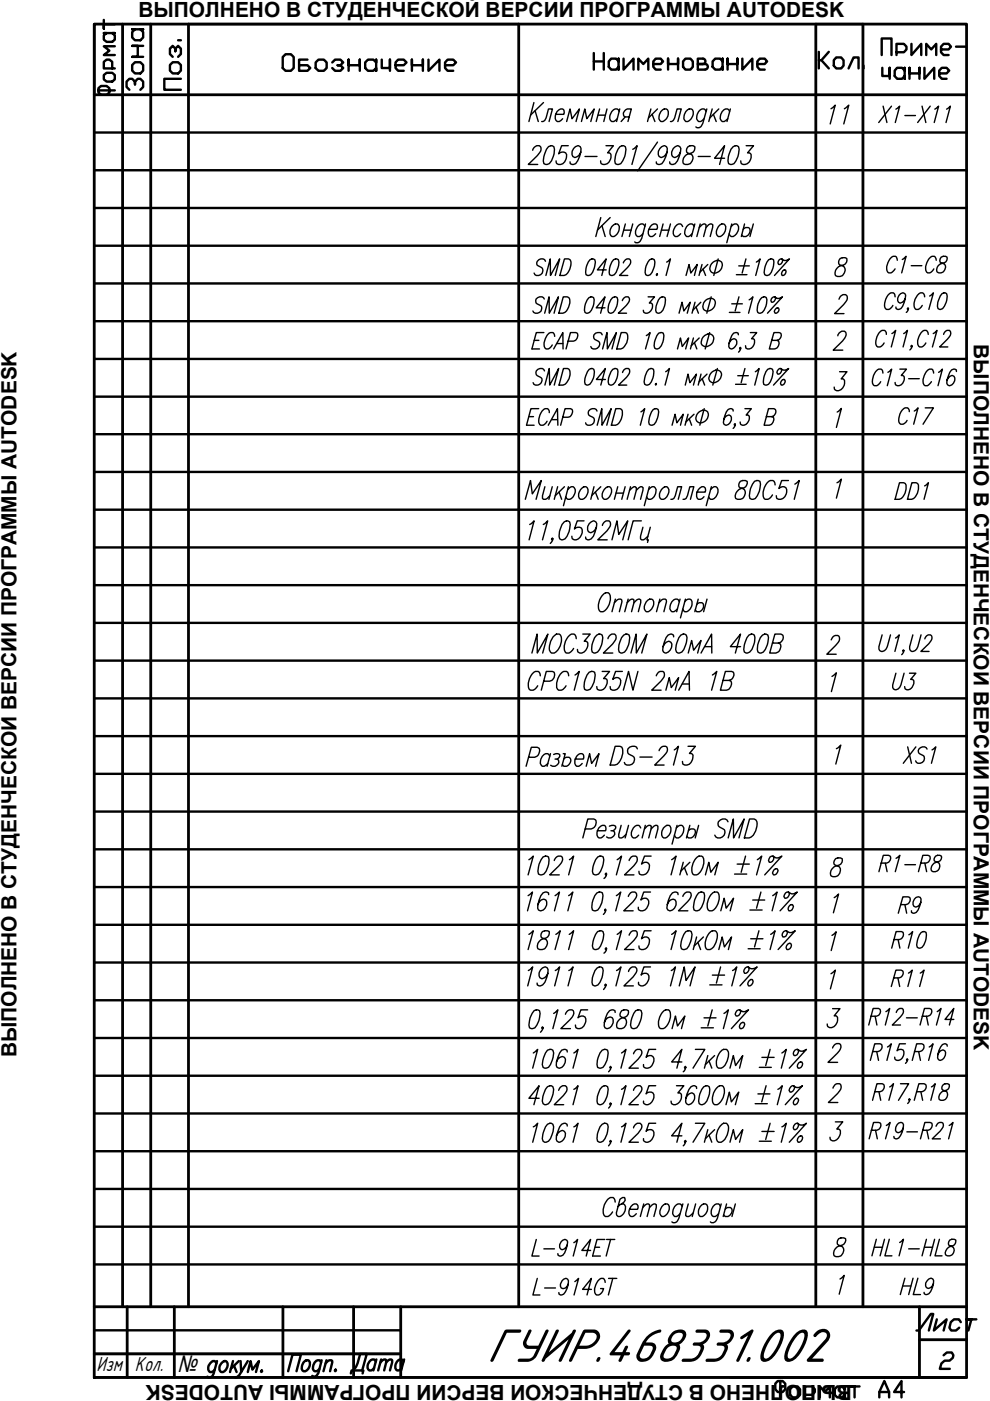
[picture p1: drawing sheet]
<svg xmlns="http://www.w3.org/2000/svg" width="210mm" height="297mm" viewBox="0 0 210 297" stroke-linecap="round" stroke-linejoin="round" font-family="sans-serif">
<!-- layer: 0 -->
<g fill="none" stroke="#000" stroke-width=".59">
<path d="M20 5.1h184.9v286.9h-184.9zM26 5.1v272M32 5.1v272M40 5.1v272M110 5.1v272M173 5.1v272M183 5.1v272M20 20.1h184.9M20 277.1h184.9M27 277.1v14.9M37 277.1v14.9M60 277.1v14.9"/>
<path d="M75 277.1v14.9M85 277.1v14.9M194.9 277.1v14.9M20 287h65M154.9 292h50"/>
</g>
<g fill="none" stroke="#000" stroke-width=".51">
<path d="M20 5.1v15M40 5.1h70M173 5.1h10M20 28.1h184.9M20 36.1h184.9M20 44.1h184.9M20 52.1h184.9M20 60.1h184.9M20 68.1h184.9M20 76.1h184.9M20 84.1h184.9M20 92.1h184.9"/>
<path d="M20 100.1h184.9M20 108.1h184.9M20 116.1h184.9M20 124.1h184.9M20 132.1h184.9M20 140.1h184.9M20 148.1h184.9M20 156.1h184.9M20 164.1h184.9M20 172.1h184.9M20 180.1h184.9M20 188.1h184.9"/>
<path d="M20 196.1h184.9M20 204.1h184.9M20 212.1h184.9M20 220.1h184.9M20 228.1h184.9M20 236.1h184.9M20 244.1h184.9M20 252.1h184.9M20 260.1h184.9M20 268.1h184.9M20 282.1h65M20 287h65"/>
<path d="M20 292h184.9M200.1 287.3l.6-.5h1.1l.3 .5-.1 .6-.7 .6h-1l-.7 .6-.3 1.1h2.1"/>
</g>
<!-- layer: Title -->
<g fill="none" stroke="#000" stroke-width=".51">
<path d="M45.9 289.1l-.4-.5a1.39 1.39 0 0 0-1.2 .8 1.39 1.39 0 0 0 .2 1.5h.4l.7-.5M46 288.6l-.7 2.6a1.01 1.01 0 0 1-1.1 .8l-.2-.1M46.9 289.1l.6-.5h.4a1.4 1.4 0 0 1 .2 1.4 1.4 1.4 0 0 1-1.2 .9 1.14 1.14 0 0 1 0-1.8zM49.4 288.6l-.6 2.3M49.6 289.5l.6 1.4M50.6 288.6l-1.7 1.6M51 288.6l.1 2.3 1.4-2.3M52.5 290.9l.6-2.3 .4 1.8 1.4-1.8-.6 2.3M55.3 290.7l.2-.1 .1 .1-.2 .2zM61.1 290.7l.9-3.5h1.8l-.9 3.5M64.3 288.9l.4-.4 .7-.1a1.43 1.43 0 0 1-1.1 2.3 .97 .97 0 0 1-.2-1.3zM68.1 288.9l-.2-.4a1.13 1.13 0 0 0-1.5 1.2l-.1 .5 .4 .5h.4l.6-.5"/>
<path d="M68.2 288.4l-.7 2.7a1.09 1.09 0 0 1-1.1 .8l-.2-.2M69 289l.8-.6 .6 .1-.4 2.2M69.2 288.4l-.6 2.3"/>
</g>
<g fill="none" stroke="#000" stroke-width=".3">
<path d="M112.9 31.9a1.09 1.09 0 0 1 1.7-.8 1.11 1.11 0 0 1-.2 1.3l-2.4 2.5h2M113.2 21.7l-1.1 4.1M113.5 23.5l.6 2.3M114.9 25.8l.6-.2 .3-.6 .5-1.9h.8l-.7 2.7M115.2 21.7l-2.7 2.7M116.3 31.1l.5-.2 .6 .2a4 4 0 0 1-.9 3.6l-.5 .2-.7-.2a4.4 4.4 0 0 1 1-3.6zM117.8 24.2h1.7a.73 .73 0 0 0 .1-.7 .73 .73 0 0 0-.7-.4 1.68 1.68 0 0 0-.7 2.7h.4l.7-.6M120.1 25.8l.8-2.7 .4 2.1 1.6-2.1-.8 2.7M120.5 30.9h-1.4l-.7 1.7a1.01 1.01 0 0 1 1.7 .2 1.72 1.72 0 0 1-1.7 2.1l-.3-.2-.2-.6M123.1 32.2a1.19 1.19 0 0 1-1.6 1 1.57 1.57 0 0 1 1.1-2.3l.4 .2a3.7 3.7 0 0 1-1 3.6l-.7 .2-.4-.2v-.4M123.3 25.8l.7-2.7 .4 2.1 1.6-2.1-.7 2.7M124 33.2h2.6"/>
<path d="M126.8 24.4h1.6M127.1 23.1l-.7 2.7M128.5 30.9h1.5l-1.2 1.5h.4a1.51 1.51 0 0 1 0 1.8 1.51 1.51 0 0 1-1.7 .5l-.2-.6M128.7 23.1l-.7 2.7M131.3 23.7l-.4-.6a1.76 1.76 0 0 0-1.4 2.5l.2 .2h.4l.8-.6M131.4 23.1l-.7 2.7M131.4 31.1l.5-.2 .7 .2a4.4 4.4 0 0 1-1 3.6l-.5 .2-.6-.2a4.4 4.4 0 0 1 .9-3.6zM132.5 24.8l-.8 1M133.4 24.8h-.9a.94 .94 0 0 1-.3-1 .94 .94 0 0 1 .8-.7h.9l-.8 2.7M134.2 31.7l.9-.8-1.1 4M138 23.1l-.7 2.7M138.3 24.2l.6 1.6"/>
<path d="M139.4 23.1l-1.9 1.9M139.4 30.1l-4.2 6.1M140.1 23.7l.7-.6h.5a1.6 1.6 0 0 1 .2 1.7 1.6 1.6 0 0 1-1.4 1 1.13 1.13 0 0 1-.3-1.6zM141.4 32.2a1.19 1.19 0 0 1-1.7 1 1.57 1.57 0 0 1 1.2-2.3l.4 .2a3.7 3.7 0 0 1-1 3.6l-.7 .2-.4-.2-.1-.4M142.2 25.8l.5-.2 .3-.6 .6-1.9h.8l-.7 2.7M144.3 32.2a1.19 1.19 0 0 1-1.7 1 1.63 1.63 0 0 1 1.2-2.3l.3 .2 .3 .4a5.6 5.6 0 0 1-1.2 3.2l-.8 .2-.4-.2v-.4M145.4 23.7l.7-.6h.5a1.64 1.64 0 0 1-.8 2.7h-.4a1.13 1.13 0 0 1-.3-1.6zM145.9 31.1a.87 .87 0 0 0-.1 1.3 1.26 1.26 0 0 1 1.1 1.5 1.26 1.26 0 0 1-1.6 1l-.4-.2a1.53 1.53 0 0 1 1.1-2.1 1.27 1.27 0 0 0 1.3-1.5l-.4-.2h-.6zM148 33.2h2.6M149.7 23.7l-.4-.6a1.65 1.65 0 0 0-1.4 2.5l.2 .2h.4l.8-.6M149.9 23.1l-.9 3-.3 .6a.78 .78 0 0 1-1.2 .2M151 23.1l-.7 2.7"/>
<path d="M151.3 24.2l.5 1.6M152.4 23.1l-1.9 1.9M153.6 33.6h-2.1l2.1-2.7-1 4M154.7 23.7l-.4-.6a1.71 1.71 0 0 0-1.4 2.5l.2 .2h.4l.8-.6M154.9 23.1l-.8 2.7M155.4 31.1l.5-.2 .7 .2a4.4 4.4 0 0 1-1 3.6l-.4 .2-.7-.2a4 4 0 0 1 .9-3.6zM158.2 30.9h1.6l-1.3 1.5h.4l.3 .2a1.56 1.56 0 0 1-.3 1.7 1.56 1.56 0 0 1-1.7 .4l-.1-.6M115.7 55.4a.97 .97 0 0 0-1.3-.4 .97 .97 0 0 0-.5 1.2l.9 .5a.99 .99 0 0 1-.1 1.5 .99 .99 0 0 1-1.5-.3M115.7 58.4l1-3.5v3.5l2-3.5-1 3.5M119.7 54.9h.8a1.02 1.02 0 0 1 .5 1.3 2.05 2.05 0 0 1-2.3 2.2zM125.1 55.1l.4-.2 .6 .2a4 4 0 0 1-.8 3.1l-.5 .2-.6-.2a3.9 3.9 0 0 1 .9-3.1zM127.4 46.1l-1.1 4.1"/>
<path d="M127.6 47.9l.7 2.3M128.5 57.2h-1.8l1.8-2.3-.9 3.5M129.4 46.1l-2.7 2.7M129.7 48l.8-.5h.4a1.1 1.1 0 0 1 .3 1.5 1.48 1.48 0 0 1-1.4 1.2 1.39 1.39 0 0 1-.1-2.2zM130.1 55.1l.4-.2 .6 .2a3.6 3.6 0 0 1-.8 3.1l-.5 .2-.6-.2a3.9 3.9 0 0 1 .9-3.1zM132.2 55.7v-.1a.82 .82 0 0 1 .6-.7 .82 .82 0 0 1 .9 .3 1.49 1.49 0 0 1-.6 1.5l-1.7 1.7h1.7M132.2 48.8h1.6M132.6 47.5l-.7 2.7M134.2 47.5l-.8 2.7M136.7 48a.71 .71 0 0 0-1.1-.3 1.63 1.63 0 0 0-.4 2.5h.4l.7-.6M136.9 47.5l-.8 3a1.08 1.08 0 0 1-1.3 1l-.2-.2M137.6 48.6h1.7a.71 .71 0 0 0 0-.8 .71 .71 0 0 0-.7-.3 1.92 1.92 0 0 0-1 2.4l.3 .3h.4l.7-.6"/>
<path d="M137.8 55.1l.4-.2 .5 .2a3.6 3.6 0 0 1-.8 3.1l-.4 .2-.6-.2a3.5 3.5 0 0 1 .9-3.1zM139.1 58.2l.2-.1 .1 .1-.2 .2zM140.3 48.8h1.5M140.6 47.5l-.7 2.7M141.4 55.6l.8-.7-1 3.5M142.2 47.5l-.8 2.7M144.7 48l-.4-.5a1.69 1.69 0 0 0-1.4 2.4l.3 .3h.4l.7-.6M145.5 58.4l.6-2.3 .4 1.8 1.3-1.8-.6 2.3M147.2 48l-.5-.5a1.71 1.71 0 0 0-1.3 2.4l.2 .3h.4l.7-.6M147.3 47.5l-.7 2.7M148.3 48.2l.9-.7 .5 .2v.5l-.5 2M148.5 47.5l-.8 2.7"/>
<path d="M148.8 56.1l-.6 2.3M149.1 57.1l.5 1.3M149.7 48.2l.9-.7 .5 .2-.5 2.5M150.1 56.1l-1.7 1.6M150.9 55.9a1.27 1.27 0 0 1 2.2 0 1.64 1.64 0 0 1-2.2 1.8 1.22 1.22 0 0 1 0-1.8zM152.3 54.9l-1 3.5M152.3 48l.7-.5h.5a1.1 1.1 0 0 1 .3 1.5 1.48 1.48 0 0 1-1.5 1.2 1.13 1.13 0 0 1-.3-1.6zM155 48l.7-.5h.5a1.64 1.64 0 0 1-.8 2.7h-.4l-.4-.6M155.2 47.5l-1.1 4M156.1 58.2h2.3M156.6 56.4h2.3M157.6 48.6a.78 .78 0 0 1 1.1-.4 .78 .78 0 0 1 .2 1.2 .91 .91 0 0 1-.7 .7 .91 .91 0 0 1-.9-.3"/>
<path d="M157.9 47.5l-.7 2.7M158.2 54.9l-.8 3M159.7 47.5l-.7 2.7M160.4 55.6l.8-.7-1 3.5M163 55.1l.4-.2 .6 .2a4 4 0 0 1-.8 3.1l-.5 .2-.6-.2a3.9 3.9 0 0 1 .9-3.1zM165.8 54.9a.76 .76 0 0 1 0 .8 .76 .76 0 0 1-.7 .4 .76 .76 0 0 1 0-.8 .76 .76 0 0 1 .7-.4 1.06 1.06 0 0 0 1.6 0l-3.2 3.5M166 57.4l.5-.2a.8 .8 0 0 1-.7 1.2l-.1-.3zM178.1 54.8a.93 .93 0 0 0 0 1.4 1.26 1.26 0 0 1 1.1 1.5 1.26 1.26 0 0 1-1.7 .9l-.3-.2a1.72 1.72 0 0 1 1.7-2.2 1.12 1.12 0 0 0 .6-1.4l-.3-.2zM113.2 72.2h1.1M115.3 70.5h-1.6l-.9 3.5h1.6M115.4 63.4a.92 .92 0 0 0-1.3-.3 .92 .92 0 0 0-.2 1.3l.7 .4a.99 .99 0 0 1-.1 1.5 .99 .99 0 0 1-1.5-.4M115.4 78.6a.93 .93 0 0 0-1.3-.3 .93 .93 0 0 0-.2 1.4l.7 .3a.98 .98 0 0 1-.1 1.5 .98 .98 0 0 1-1.5-.4"/>
<path d="M115.5 66.4l.9-3.5 .1 3.5 1.9-3.5-.9 3.5M117.4 74l1.9-3.5 .1 3.5M117.6 71.3l-.2-.7a1.03 1.03 0 0 0-1.5 .7 1.99 1.99 0 0 0-.1 2.7 1.26 1.26 0 0 0 1.3-.9M118.1 72.8h1.2M119.4 62.9h.9a1.01 1.01 0 0 1 .5 1.3 2.63 2.63 0 0 1-1.5 2.2h-.8zM119.5 78.1h.9a1.13 1.13 0 0 1 .5 1.4 2.11 2.11 0 0 1-2.4 2.1zM120.4 72.3h1.2a1.23 1.23 0 0 0 .8-1.7l-1.5-.1-.9 3.5M124.9 63.1l.4-.2 .6 .2a3.5 3.5 0 0 1-.9 3.1l-.4 .2-.6-.2a3.5 3.5 0 0 1 .9-3.1zM124.9 78.3l.4-.2 .6 .2a3.5 3.5 0 0 1-.8 3.2l-.5 .1-.5-.1a3.6 3.6 0 0 1 .8-3.2zM127.7 71a.93 .93 0 0 0-1.4-.4 .93 .93 0 0 0-.1 1.4l.6 .3a.98 .98 0 0 1-.1 1.5 .98 .98 0 0 1-1.4-.3M127.8 74l.9-3.5 .1 3.5 1.9-3.5-.9 3.5M128.3 65.3h-1.9l1.9-2.4-1 3.5"/>
<path d="M129.9 63.1l.4-.2 .6 .2a3.5 3.5 0 0 1-.9 3.1l-.4 .2-.6-.2a3.5 3.5 0 0 1 .9-3.1zM129.9 78.3l.4-.2 .6 .2a3.8 3.8 0 0 1-.9 3.2l-.3 .1-.6-.1a3.6 3.6 0 0 1 .8-3.2zM131.7 70.5h.9a1.05 1.05 0 0 1 .5 1.3 2.11 2.11 0 0 1-2.3 2.2zM132 63.7v-.1a.93 .93 0 0 1 1.3-.5 .92 .92 0 0 1-.1 1.1l-2.1 2.2h1.7M132 79v-.2a.93 .93 0 0 1 1.4-.5 1.42 1.42 0 0 1-.6 1.7l-1.7 1.6h1.8M137 71.1l.8-.6-.9 3.5M137.4 62.9h1.4l-1.1 1.3 .6 .2a1.36 1.36 0 0 1-.3 1.5 1.36 1.36 0 0 1-1.5 .3l-.1-.4M137.5 78.3l.5-.2 .6 .2a3.9 3.9 0 0 1-.9 3.2l-.4 .1-.6-.1a4 4 0 0 1 .8-3.2zM139.7 70.6l.4-.1 .5 .1a3.1 3.1 0 0 1-1.2 3.4l-.6-.2a3.6 3.6 0 0 1 .9-3.2zM140 63.1l.4-.2 .6 .2a3.7 3.7 0 0 1-.9 3.1l-.4 .2-.6-.2a3.5 3.5 0 0 1 .9-3.1zM141.1 78.8l.8-.7-.9 3.5M143.6 74l.7-2.3 .4 1.8 1.3-1.8-.6 2.3"/>
<path d="M144 66.4l.6-2.3 .4 1.8 1.3-1.8-.6 2.3M147 71.7l-.6 2.3M147.2 72.7l.5 1.3M147.4 64.1l-.7 2.3M147.6 65.1l.5 1.3M148.3 71.7l-1.7 1.6M148.6 64.1l-1.7 1.7M148.6 79.3l-.6 2.3M149.4 63.9a1.31 1.31 0 0 1 2.2 0 1.61 1.61 0 0 1-.6 1.7 1.61 1.61 0 0 1-1.8 0 1.5 1.5 0 0 1 .2-1.7zM149.4 71.1a1.1 1.1 0 0 1 1.2-.3 1.1 1.1 0 0 1 .7 1 1.6 1.6 0 0 1-2.5 1.3 1.52 1.52 0 0 1 .6-2zM149.9 79.3l-1.7 1.7M150.5 70.5l-1 3.5"/>
<path d="M150.7 79.1a1.27 1.27 0 0 1 2.3 0 1.67 1.67 0 0 1-2.3 1.9l-.2-.2a1.27 1.27 0 0 1 .2-1.7zM150.8 62.9l-.9 3.5M152.1 78.1l-1 3.5M154.6 66.2h2.3M155.2 64.4h2.2M156.4 79.7h2.3M156.5 71v-.4l-.3-.1-.7 .1a5.3 5.3 0 0 0-1 2.9l.2 .3 .3 .2a1.41 1.41 0 0 0 1-2l-.3-.2a1.24 1.24 0 0 0-1.1 1M156.7 62.9l-.8 3M157.1 73.8l-.2 .2-.1-.2 .2-.2a.9 .9 0 0 1-.4 1.1M157.9 78.1l-.8 3M158.8 63.6l.8-.7-.9 3.5M159.1 70.5h1.3l-1.1 1.3h.4a1.32 1.32 0 0 1 0 1.6 1.32 1.32 0 0 1-1.5 .4l-.1-.5"/>
<path d="M160.1 78.8l.9-.7-1 3.5M161.5 63.1l.4-.2 .6 .2a3.5 3.5 0 0 1-.9 3.1l-.4 .2-.5-.2a3.5 3.5 0 0 1 .8-3.1zM162.8 78.3l.4-.2 .6 .2a3.9 3.9 0 0 1-.9 3.2l-.4 .1-.6-.1a4 4 0 0 1 .9-3.2zM163.6 72.2h1.2l.3 .1a1.2 1.2 0 0 1-.8 1.7h-1.2l1-3.5h1.1a.82 .82 0 0 1 .5 .8 .82 .82 0 0 1-.5 .7l-.4 .2M164.3 62.9a.78 .78 0 0 1-.7 1.2 .73 .73 0 0 1 .2-1 .73 .73 0 0 1 1 .2h.4l.7-.4-3.2 3.5M164.5 65.4l.5-.1a.73 .73 0 0 1 0 .8 .73 .73 0 0 1-.7 .3l-.1-.3zM165.6 78.1a.76 .76 0 0 1 0 .8 .76 .76 0 0 1-.7 .4 .76 .76 0 0 1 0-.8 .76 .76 0 0 1 .7-.4 1.1 1.1 0 0 0 1.6 0l-3.2 3.5M177.6 71.2a1.09 1.09 0 0 1 1.7-.8 1.11 1.11 0 0 1-.2 1.3l-2.4 2.5h2M177.9 63.4a1.09 1.09 0 0 1 1.6-.7 1.11 1.11 0 0 1-.2 1.3l-2.3 2.5h1.9M178 78.8h1.6l-1.2 1.5h.4a1.6 1.6 0 0 1 0 1.7 1.6 1.6 0 0 1-1.4 .8l-.4-.2-.1-.5M187.9 70.9l-.2-.7a1 1 0 0 0-1.5 .7 1.99 1.99 0 0 0-.1 2.7 1.27 1.27 0 0 0 1.4-.9M189.1 70.7l.8-.7-.9 3.6"/>
<path d="M189.8 62.9l-.1-.5-.3-.3a1.68 1.68 0 0 0-1.6 1.3 1.78 1.78 0 0 0 .2 2.2 1.27 1.27 0 0 0 1.3-.8M191.6 70.7l.8-.7-.9 3.6M191.9 63.3a1.02 1.02 0 0 1-1.4 .8 1.35 1.35 0 0 1 1-2l.4 .2 .1 .3a5.3 5.3 0 0 1-1 2.8l-.7 .2-.3-.2-.1-.3M192.6 65.4l-.2 .2v-.2l.1-.1a.83 .83 0 0 1-.3 .9M193.4 73.4l-.2 .2-.1-.2 .2-.2a.83 .83 0 0 1-.4 1M196 62.9l-.1-.5-.3-.3a1.78 1.78 0 0 0-1.6 1.3 1.97 1.97 0 0 0 .2 2.2 1.27 1.27 0 0 0 1.3-.8M196.8 70.9l-.1-.5-.3-.4a1.68 1.68 0 0 0-1.6 1.4 1.78 1.78 0 0 0 .2 2.2 1.26 1.26 0 0 0 1.3-.9M197.1 62.8l.8-.7-1 3.5M197.9 70.7l.8-.7-1 3.6M199.7 62.3l.5-.2 .5 .2a3.5 3.5 0 0 1-.8 3.1l-.5 .2-.5-.2a3.5 3.5 0 0 1 .8-3.1zM200.1 70.9v-.2a.9 .9 0 0 1 1.4-.5 1.24 1.24 0 0 1-.6 1.7l-1.7 1.7h1.8M112.1 88.3h1"/>
<path d="M114.2 86.6h-1.6l-1 3.6h1.6M115.5 81.6l1-3.5v3.5l1.9-3.5-.9 3.5M116.2 90.2l2-3.6 .1 3.6M116.5 87.5l-.2-.7a1 1 0 0 0-1.6 .7 1.99 1.99 0 0 0-.1 2.7 1.27 1.27 0 0 0 1.4-.9M117 89h1.2M119.3 88.5h1.1a1.22 1.22 0 0 0 .9-1.7l-.4-.2h-1.1l-.9 3.6M126.6 87.2a.93 .93 0 0 0-1.4-.4 .93 .93 0 0 0-.1 1.4l.6 .3a1.03 1.03 0 0 1 0 1.4 1.03 1.03 0 0 1-1.4 .1l-.1-.4M126.6 90.2l1-3.6v3.6l2-3.6-.9 3.6M128.4 80.5h-2l2-2.4-1 3.5M130.6 86.6h.8a1.02 1.02 0 0 1 .6 1.4 2.05 2.05 0 0 1-2.4 2.2zM135.9 87.3l.8-.7-.9 3.6M138.5 86.8l.4-.2 .6 .2a3.9 3.9 0 0 1-.8 3.2l-.4 .2-.6-.2a3.9 3.9 0 0 1 .8-3.2z"/>
<path d="M138.9 81.5l.2-.2 .1 .2-.2 .1zM142.5 90.2l.6-2.4 .4 1.8 1.4-1.8-.6 2.4M145.3 81.6l.6-2.3 .4 1.8 1.4-1.8-.7 2.3M145.9 87.8l-.7 2.4M146.1 88.8l.5 1.4M147.2 87.8l-1.8 1.7M147.9 87.7a1.27 1.27 0 0 1 2.3 0 1.63 1.63 0 0 1-2.2 1.8l-.3-.2a1.33 1.33 0 0 1 .2-1.6zM148.9 80.3l.5 1.3M149.3 86.6l-.9 3.6M155.4 87.2v-.4l-.6-.2a2.58 2.58 0 0 0-1.3 2.4l-.1 .6 .1 .4 .4 .2a1.36 1.36 0 0 0 1-2l-.3-.2a1.26 1.26 0 0 0-1.1 1M155.9 90l-.2 .2v-.2l.1-.2a.9 .9 0 0 1-.4 1M156 81.5h2.2"/>
<path d="M157.9 86.6h1.4l-1.1 1.4 .6 .2a1.5 1.5 0 0 1-1.4 2l-.3-.2-.2-.5M162.5 88.3l1.5 .2a1.28 1.28 0 0 1-.9 1.7h-1.1l.9-3.6h1.2a.92 .92 0 0 1 .4 1.1 .92 .92 0 0 1-.9 .6M165.8 80.6l.5-.1a.76 .76 0 0 1 .1 .8 .76 .76 0 0 1-.7 .3l-.2-.3zM177.5 87.4l.9-.8-1.1 4M111.4 105.9l1.1-4 .4 2.8 1.9-2.8-1.1 4M112.3 111.2l.9-.8-1 4.1M115.2 111.2l.9-.8-1.1 4.1M115.5 103.2l-.5 1.9v.6l.2 .2h.5l.9-.8M117.1 103.2l-.7 2.7M117.2 114.2l-.2 .3-.1-.3 .2-.1a1 1 0 0 1-.4 1.1M118.2 103.2l-.7 2.7M118.5 104.3l.6 1.6"/>
<path d="M119.6 110.6l.5-.2 .7 .2a4.4 4.4 0 0 1-1 3.6l-.5 .3-.6-.3a4 4 0 0 1 .9-3.6zM119.7 103.2l-2 1.9M120.4 103.8l.7-.6h.4a1.64 1.64 0 0 1-.7 2.7h-.4l-.4-.6M120.5 103.2l-1 4M123.1 103.8l.7-.6h.4a1.64 1.64 0 0 1-.7 2.7h-.4a1.1 1.1 0 0 1-.3-1.6zM123.8 110.4h-1.4l-.6 1.8a.97 .97 0 0 1 1.6 .1 1.78 1.78 0 0 1-1.6 2.2l-.4-.3-.2-.5M125.9 103.2l-.6 2.7M126.2 104.3l.6 1.6M126.4 111.8a1.19 1.19 0 0 1-1.6 .9 1.57 1.57 0 0 1 1.1-2.3l.4 .2 .2 .4a5.6 5.6 0 0 1-1.2 3.2l-.7 .3-.4-.3v-.3M127.4 103.2l-2 1.9M127.7 111.4l.1-.2a1.05 1.05 0 0 1 1.5-.6 1.11 1.11 0 0 1-.2 1.4l-2.4 2.5h2M128.1 103.8l.7-.6h.4a1.64 1.64 0 0 1-.7 2.7h-.4a1.1 1.1 0 0 1-.3-1.6z"/>
<path d="M129.8 114.5l1-4.1 .4 2.9 1.9-2.9-1.1 4.1M130.6 104.5h1.6M131 103.2l-.7 2.7M132.5 103.2l-.7 2.7M133.5 104l.9-.8 .5 .2v.6l-.5 1.9M133.7 103.2l-.7 2.7M134.9 104l.9-.8h.3l.3 .2-.6 2.5M136 110.4h-1.8l-1 4.1M136.3 111.8l-.5 1.9v.5l.2 .3h.4l1-.8M137.5 103.8l.8-.6h.4a1.13 1.13 0 0 1 .3 1.5 1.19 1.19 0 0 1-1.7 1l-.2-.4M137.7 103.2l-1.1 4M137.9 111.8l-.7 2.7h.3l-.2 .5"/>
<path d="M140.3 103.8l.7-.6h.4a1.64 1.64 0 0 1-.7 2.7h-.4a1.1 1.1 0 0 1-.3-1.6zM142.2 105.9l.7-.2 .8-2.5h.8l-.7 2.7M144.8 105.9l.7-.2 .8-2.5h.8l-.7 2.7M147.8 104.3h1.7a.71 .71 0 0 0-.1-.9 .71 .71 0 0 0-.9 0 1.66 1.66 0 0 0-.4 2.5h.4l.8-.6M150.7 103.8l.7-.6h.4a1.64 1.64 0 0 1-.7 2.7h-.4l-.5-.6M150.8 103.2l-1.1 4M157 102.1a.93 .93 0 0 0-.1 1.3 1.26 1.26 0 0 1 1.1 1.5 1.26 1.26 0 0 1-1.6 1l-.4-.2a1.78 1.78 0 0 1 1.8-2.3 1.26 1.26 0 0 0 .6-1.3l-.4-.2zM160 102.1l.4-.2 .7 .2a4.5 4.5 0 0 1-1 3.6l-.4 .2-.7-.2a4.5 4.5 0 0 1 1-3.6zM164.3 102.8l-.2-.7a1.17 1.17 0 0 0-1.8 .7 2.42 2.42 0 0 0-.1 3.1 1.42 1.42 0 0 0 1.6-1M167.2 101.9h-1.5l-.6 1.7a.95 .95 0 0 1 1.7 .2 1.58 1.58 0 0 1-.5 1.6 1.58 1.58 0 0 1-1.6 .3l-.1-.6M168.5 102.6l1-.7-1.1 4M177.5 102.3l.9-.7-1.1 4"/>
<path d="M128.1 125.9l.3-.2h.5a2.35 2.35 0 0 1 0 3 1.51 1.51 0 0 1-1.6 1 2.35 2.35 0 0 1 .1-3.1zM130.3 127.8l.9-.8h.4l.2 .2 .1 .4-.6 2.1M130.5 127l-.7 2.7M133 127.8l.9-.8 .5 .2v.6l-.5 1.9M133.2 127l-.7 2.7M134.4 127.8l.9-.8 .5 .2v.6l-.5 1.9M137.4 127.2l.8-.2a1.64 1.64 0 0 1-.7 2.7h-.5a1.63 1.63 0 0 1 .4-2.5zM139.7 127.8l.9-.8h.5l.2 .2v.4l-.5 2.1M139.9 127l-.7 2.7M144 127.6l-.4-.6a1.71 1.71 0 0 0-1.4 2.5l.3 .2h.4l.7-.6M144.2 127l-.7 2.7M145.2 127.6l.7-.6h.4a1.6 1.6 0 0 1 .3 1.7 1.6 1.6 0 0 1-1.4 1l-.4-.6"/>
<path d="M145.3 127l-1 4M147.7 128.2a.76 .76 0 0 1 .9-.4 .76 .76 0 0 1 .6 .8 1.08 1.08 0 0 1-1.7 .9l-.1-.2M148 127l-.7 2.7M149.9 127l-.7 2.7M176.2 135.7l.1-.2a.91 .91 0 0 1 .7-.8 .91 .91 0 0 1 1 .4 1.64 1.64 0 0 1-.8 1.7l-1.9 1.9h2M187 134.6l-.6 2.5 .1 .9a1.04 1.04 0 0 0 1.6-.9l.7-2.5M189.9 135.3l.8-.7-1 3.5M191.6 138l-.1 .1-.1-.1 .2-.2a.9 .9 0 0 1-.4 1M193.5 134.6l-.6 2.5 .1 .9a1.01 1.01 0 0 0 1.6-.9l.7-2.5M196.1 135.5v-.2a.74 .74 0 0 1 .8-.7 .74 .74 0 0 1 .7 .7l-.7 1.2-1.7 1.6h1.8M176.4 143.4l.9-.8-1 4M177.3 158.7l1-.7-1.1 4"/>
<path d="M124.1 175.8h1.2a1.37 1.37 0 0 0 1-2l-.4-.2h-1.3l-1 4.1M126.7 176.1h1.7a.73 .73 0 0 0 0-.8 .73 .73 0 0 0-.7-.3 1.68 1.68 0 0 0-.7 2.7h.4l.7-.6M129.2 175.2l.5-.2 .8 .2a.8 .8 0 0 1-1 .9M130 176.1l.3 .4a1.06 1.06 0 0 1-.5 1 1.06 1.06 0 0 1-1.2-.1M131.7 175l-.5 1.9v.5l.2 .3h.4l1-.8M133.3 175l-.8 2.7M135.8 175.5l-.4-.5a1.69 1.69 0 0 0-1.4 2.4l.3 .3h.4l.7-.6M136.7 175.8l.8-.8 .6 .2-.6 2.5M136.8 175l-.7 2.7M138 175.8l1-.8 .5 .2v.6l-.5 1.9M140.7 175.5l.7-.5h.5a1.63 1.63 0 0 1-1.2 2.7 1.39 1.39 0 0 1 0-2.2zM143.4 175.5l.7-.5h.5a1.1 1.1 0 0 1 .3 1.5 1.48 1.48 0 0 1-1.5 1.2l-.4-.6"/>
<path d="M143.6 175l-1.1 4M146 176.1a.83 .83 0 0 1 1.4 0 1.29 1.29 0 0 1-1.4 1.6l-.3-.4M146.3 175l-.8 2.7M148.1 175l-.7 2.7M154.3 174.2a1.1 1.1 0 0 0-1.4-.5 1.1 1.1 0 0 0-.5 1.5l.9 .6a1.12 1.12 0 0 1-.1 1.7 1.12 1.12 0 0 1-1.6-.4M154.4 177.7l1.1-4.1v4.1l2.3-4.1-1.1 4.1M158.9 173.6h1a1.16 1.16 0 0 1 .6 1.6 3.1 3.1 0 0 1-1.7 2.5h-1zM112 189.9l.9-.8-1.1 4M112.1 182.3l1-.8-1.1 4M112.1 198.1l1-.8-1.1 4M115 197.5a.93 .93 0 0 0-.1 1.4 1.26 1.26 0 0 1 1.2 1.5 1.26 1.26 0 0 1-1.7 .9l-.4-.1a1.72 1.72 0 0 1 1.8-2.3 1.21 1.21 0 0 0 .7-1.4l-.4-.2zM115.1 181.7l.6-.2 .6 .2a4.1 4.1 0 0 1-1 3.6l-.4 .2-.7-.2a4.5 4.5 0 0 1 .9-3.6z"/>
<path d="M116.3 189.7v-.4l-.4-.2-.8 .2a5.2 5.2 0 0 0-1.1 3.3l.2 .3a1.23 1.23 0 0 0 1.7-1.1l-.2-1a.94 .94 0 0 0-1.4 .4l-.3 .6M117.5 182.4l.1-.1a.95 .95 0 0 1 .7-.8 .95 .95 0 0 1 1 .4 1.87 1.87 0 0 1-.8 1.7l-2 1.9h2.1M117.7 189.9l.9-.8-1 4M117.9 198.1l.9-.8-1.1 4M120.6 189.9l.9-.8-1.1 4M120.7 198.1l.9-.8-1 4M120.7 182.3l.9-.8-1 4M126.6 189.3l.4-.2 .7 .2a4.5 4.5 0 0 1-1 3.6l-.4 .2-.7-.2a4.1 4.1 0 0 1 1-3.6zM126.7 197.5l.5-.2 .6 .2a4.2 4.2 0 0 1-.9 3.7l-.5 .1-.6-.1a4.2 4.2 0 0 1 .9-3.7zM126.7 181.7l.5-.2 .7 .2a4.5 4.5 0 0 1-1 3.6l-.5 .2-.6-.2a4.1 4.1 0 0 1 .9-3.6zM128.4 192.9l-.1 .2-.1-.2 .2-.2a1 1 0 0 1-.5 1.2M128.6 185.3l-.2 .2-.1-.2 .2-.2a.96 .96 0 0 1-.4 1.2"/>
<path d="M130.7 189.9l.9-.8-1 4M130.9 182.3l.9-.8-1.1 4M130.9 198.1l.9-.8-1.1 4M133.2 190.1l.1-.2a1.03 1.03 0 0 1 1.5-.6 1.01 1.01 0 0 1-.2 1.4l-2.4 2.4h2M133.4 182.4v-.1a1.03 1.03 0 0 1 1.6-.6 1.16 1.16 0 0 1-.2 1.3l-2.4 2.5h2M133.4 198.3v-.2a1.03 1.03 0 0 1 1.6-.6 1.16 1.16 0 0 1-.2 1.4l-2.4 2.4h2M137.9 189.1h-1.4l-.6 1.7a.95 .95 0 0 1 1.6 .2 1.72 1.72 0 0 1-1.7 2.1l-.3-.2-.2-.6M138 181.5h-1.3l-.7 1.7a.99 .99 0 0 1 1.7 .2 1.62 1.62 0 0 1-2.1 1.9l-.1-.6M138 197.3h-1.4l-.6 1.7a.99 .99 0 0 1 1.7 .2 1.62 1.62 0 0 1-2.1 2l-.1-.6M142.4 182.3l.9-.8-1 4M142.4 198.1l.9-.8-1 4M143.8 189.7l-.1-.4-.4-.2-.7 .2a5.6 5.6 0 0 0-1.2 3.3l.2 .3 .4 .2a1.55 1.55 0 0 0 1.2-2.3 .94 .94 0 0 0-1.4 .4l-.3 .6"/>
<path d="M144.8 190.1v-.2a.95 .95 0 0 1 .7-.8 .95 .95 0 0 1 1 .4 1.87 1.87 0 0 1-.7 1.7l-2 1.9h2M144.9 182.8l-.8 2.7M145.1 184l.6 1.5M145.4 197.5l.5-.2 .7 .2a4.2 4.2 0 0 1-1 3.7l-.5 .1-.6-.1a4.2 4.2 0 0 1 .9-3.7zM146.3 182.8l-2 1.9M147.5 182.1a1.04 1.04 0 0 1 1.5-.4 3.2 3.2 0 0 1-1.3 3.8h-.5a2.32 2.32 0 0 1 0-3.1zM147.7 198.7l-.7 2.6M148 199.8l.5 1.5M148.1 189.3l.5-.2 .7 .2a4.1 4.1 0 0 1-1 3.6l-.5 .2-.6-.2a4.5 4.5 0 0 1 .9-3.6zM149.1 198.7l-1.9 1.9M149.6 185.5l.7-2.7 .4 2.1 1.6-2.1-.7 2.7M150.3 197.9a.95 .95 0 0 1 .9-.6 .95 .95 0 0 1 .9 .6 3.5 3.5 0 0 1-1.6 3.4h-.5a2.32 2.32 0 0 1 .1-3z"/>
<path d="M150.7 189.7a1.04 1.04 0 0 1 1.6-.4 3.2 3.2 0 0 1-1.3 3.8h-.6a2.32 2.32 0 0 1 .1-3zM152.8 193.1l.7-2.7 .5 2.2 1.5-2.2-.7 2.7M155.7 185.3h2.6M156.3 183.2h2.6M158.1 181.5l-1 3.4M159 192.9h2.6M159.2 199h2.6M159.6 190.8h2.5M160.6 182.3l.9-.8-1.1 4M160.9 197.3l-.9 3.5M161.3 189.1l-.9 3.5M163.4 198.1l.9-.8-1 4"/>
<path d="M163.8 189.9l1-.8-1.1 4M163.9 181.5a.85 .85 0 0 1 0 .9 .85 .85 0 0 1-.8 .4 .84 .84 0 0 1 .2-1.2 .84 .84 0 0 1 1.2 .3h.5l.8-.4-3.7 4M164.2 184.3l.6-.1a.85 .85 0 0 1 0 .9 .85 .85 0 0 1-.8 .4l-.2-.4zM166.8 197.3a.85 .85 0 0 1 0 .9 .85 .85 0 0 1-.8 .5 .85 .85 0 0 1 0-.9 .85 .85 0 0 1 .8-.5 1.25 1.25 0 0 0 1.8 0l-3.6 4M167.2 189.1a.85 .85 0 0 1 0 .9 .85 .85 0 0 1-.8 .4 .85 .85 0 0 1 0-.8 .85 .85 0 0 1 .8-.5 1.25 1.25 0 0 0 1.8 0l-3.6 4M167.4 192l.6-.2a.85 .85 0 0 1 0 .9 .85 .85 0 0 1-.7 .4l-.2-.4zM176.4 198.3l.9-.7-1.1 3.9M176.9 190.3l.9-.7-1.1 3.9M177.2 182.1a.85 .85 0 0 0-.1 1.3 1.26 1.26 0 0 1 1.1 1.5 1.26 1.26 0 0 1-1.6 1l-.4-.2a1.72 1.72 0 0 1 1.7-2.3 1.12 1.12 0 0 0 .7-1.3l-.4-.2zM112 205.8l.9-.8-1 4M113.2 214.3l.5-.2 .7 .2a4.5 4.5 0 0 1-1 3.6l-.5 .2-.6-.2a4.5 4.5 0 0 1 .9-3.6zM115.1 217.9l-.2 .2v-.2l.1-.2a1 1 0 0 1-.4 1.1"/>
<path d="M116.2 206.4a1.19 1.19 0 0 1-1.7 .9 1.57 1.57 0 0 1 1.2-2.3l.3 .2a3.7 3.7 0 0 1-.9 3.6l-.8 .2-.4-.2v-.4M117.4 214.9l.9-.8-1.1 4M117.7 205.8l1-.8-1.1 4M119.9 215v-.1a.95 .95 0 0 1 .8-.8 .95 .95 0 0 1 .9 .4 1.87 1.87 0 0 1-.7 1.7l-2 1.9h2M120.6 205.8l.9-.8-1.1 4M124.6 214.1h-1.5l-.5 1.7a.95 .95 0 0 1 1.6 .2 1.72 1.72 0 0 1-1.7 2.1l-.4-.2-.1-.6M126.6 205.2l.5-.2 .7 .2a4.4 4.4 0 0 1-1 3.6l-.5 .2-.7-.2a4 4 0 0 1 1-3.6zM128.5 208.8l-.2 .2-.1-.2 .2-.2a1.05 1.05 0 0 1-.4 1.2M128.6 201.2l-.2 .1-.1-.1 .2-.3a.96 .96 0 0 1-.4 1.2M130.4 214.7v-.4l-.4-.2-.8 .2a5.2 5.2 0 0 0-1.1 3.2l.2 .4a1.23 1.23 0 0 0 1.7-1.1l-.2-1a.94 .94 0 0 0-1.4 .4l-.3 .6M130.7 205.8l1-.8-1.1 4M131.8 214.3a.85 .85 0 0 0-.1 1.3 1.26 1.26 0 0 1 1.1 1.5 1.26 1.26 0 0 1-1.6 1l-.3-.2a1.72 1.72 0 0 1 1.7-2.3 1.12 1.12 0 0 0 .6-1.3l-.4-.2z"/>
<path d="M133.3 206v-.2a1.05 1.05 0 0 1 1.6-.6 .96 .96 0 0 1-.2 1.3l-2.4 2.5h2M134.8 214.3l.5-.2 .6 .2a4.2 4.2 0 0 1-.9 3.6l-.5 .2-.6-.2a4.2 4.2 0 0 1 .9-3.6zM137.9 205h-1.4l-.6 1.7a.96 .96 0 0 1 1.7 .2 1.78 1.78 0 0 1-1.7 2.1l-.5-.4v-.3M140.4 214.7a1.04 1.04 0 0 1 1.5-.4 3.2 3.2 0 0 1-1.3 3.8h-.5a2.32 2.32 0 0 1 .1-3.1zM142.3 205.8l.9-.8-1 4M142.5 218.1l.7-2.7 .4 2.1 1.6-2.1-.7 2.7M144 209l1.1-4 .4 2.9 1.9-2.9-1.1 4M148.7 217.9h2.6M149.3 215.8h2.5M150.5 208.8h2.6M151 214.1l-.9 3.4M151 206.7h2.6"/>
<path d="M152.4 201.3l.7-2.6 .5 2.1 1.5-2.1-.7 2.6M152.8 205l-.9 3.4M153.5 214.9l.9-.8-1 4M155.3 205.8l.9-.8-1 4M156.8 214.1a.85 .85 0 0 1 .1 .9 .85 .85 0 0 1-.8 .4 .85 .85 0 0 1 0-.9 .85 .85 0 0 1 .7-.4 1.25 1.25 0 0 0 1.9 0l-3.6 4M157.1 216.9l.6-.1a.89 .89 0 0 1-.8 1.3l-.1-.4zM158.6 201.2h2.6M158.7 205a.89 .89 0 0 1-.8 1.4 .89 .89 0 0 1 .8-1.4 1.23 1.23 0 0 0 1.8 0l-3.6 4M158.9 207.9l.6-.2a.89 .89 0 0 1-.8 1.3l-.2-.4zM167 200.2l.6-.2a.85 .85 0 0 1 .1 .9 .85 .85 0 0 1-.9 .4l-.1-.4zM176.2 206.4l.9-.7-1 4M176.5 213.9h1.6l-1.2 1.5h.4a1.6 1.6 0 0 1 .1 1.7 1.6 1.6 0 0 1-1.5 .8l-.4-.2-.1-.6"/>
<path d="M113.1 238.9l.9-.7-1.1 4M113.1 223.3l.9-.8-1.1 4M114.3 232.9h-2.2l2.2-2.7-1.1 4M116.1 238.4l.5-.2 .6 .2a4.1 4.1 0 0 1-.9 3.6l-.5 .2-.7-.2a4.1 4.1 0 0 1 1-3.6zM116.1 222.7l.5-.2 .6 .2a4.2 4.2 0 0 1-.9 3.6l-.5 .2-.7-.2a4.2 4.2 0 0 1 1-3.6zM116.1 230.4l.5-.2 .6 .2a4.1 4.1 0 0 1-.9 3.6l-.5 .2-.7-.2a4.1 4.1 0 0 1 1-3.6zM118.4 231.2a1.09 1.09 0 0 1 1.7-.8 1.11 1.11 0 0 1-.2 1.3l-2.4 2.5h2M120.3 238.7l-.1-.3-.4-.2-.7 .2a6 6 0 0 0-1.2 3.2l.2 .4 .4 .2a1.59 1.59 0 0 0 1.2-2.3l-.4-.2a1.61 1.61 0 0 0-1.3 1.1M120.3 223l-.1-.3-.4-.2-.7 .2a6 6 0 0 0-1.2 3.2l.2 .4a1.23 1.23 0 0 0 1.7-1.1l.1-.6-.2-.4-.4-.2a1.43 1.43 0 0 0-1.3 1.2M121.7 238.9l.9-.7-1.1 4M121.7 223.3l.9-.8-1.1 4M121.7 231l.9-.8-1.1 4"/>
<path d="M127.7 238.4l.4-.2 .7 .2a4.4 4.4 0 0 1-1 3.6l-.4 .2-.7-.2a4 4 0 0 1 1-3.6zM127.7 222.7l.4-.2 .7 .2a4.5 4.5 0 0 1-1 3.6l-.4 .2-.7-.2a4.1 4.1 0 0 1 1-3.6zM127.7 230.4l.4-.2 .7 .2a4.4 4.4 0 0 1-1 3.6l-.4 .2-.7-.2a4 4 0 0 1 1-3.6zM129.5 226.3l-.1 .2-.1-.2 .2-.2a1 1 0 0 1-.5 1.1M129.5 234l-.1 .2-.1-.2 .2-.2a.97 .97 0 0 1-.5 1.1M131.8 238.9l.9-.7-1 4M131.8 223.3l.9-.8-1 4M131.8 231l.9-.8-1 4M134.3 239.1l.1-.2a1.05 1.05 0 0 1 1.5-.5 .96 .96 0 0 1-.2 1.3l-2.4 2.5h2M134.3 223.4l.1-.1a1.03 1.03 0 0 1 1.5-.6 1.01 1.01 0 0 1-.2 1.3l-2.4 2.5h2M134.3 231.2l.1-.2a1.05 1.05 0 0 1 1.5-.6 .96 .96 0 0 1-.2 1.3l-2.4 2.5h2M139 238.2h-1.4l-.6 1.7a.96 .96 0 0 1 1.6 .2 1.78 1.78 0 0 1-1.7 2.1l-.5-.4v-.4"/>
<path d="M139 222.5h-1.4l-.6 1.7a.95 .95 0 0 1 1.6 .2 1.72 1.72 0 0 1-1.7 2.1l-.3-.2-.2-.6M139 230.2h-1.4l-.6 1.7a.96 .96 0 0 1 1.6 .2 1.78 1.78 0 0 1-1.7 2.1l-.5-.4v-.3M143.4 230.2h1.6l-1.3 1.5h.4l.3 .2a1.71 1.71 0 0 1-1.6 2.3l-.4-.2-.1-.5M144.6 225.2h-2.2l2.2-2.7-1.1 4M145.4 226.3l-.2 .2-.1-.2 .2-.2a1.12 1.12 0 0 1-.4 1.1M147.4 238.2h2l-2.5 4M147.4 222.5h2l-2.5 4M147.7 230.8v-.4l-.7-.2a3.1 3.1 0 0 0-1.6 2.7v.7l.1 .4 .4 .2a1.59 1.59 0 0 0 1.2-2.3l-.4-.2a1.5 1.5 0 0 0-1.3 1.2M149.2 230.4l.5-.2 .7 .2a4 4 0 0 1-1 3.6l-.5 .2-.6-.2a4.4 4.4 0 0 1 .9-3.6zM150.1 239.5l-.7 2.7M150.1 223.8l-.7 2.7M150.3 224.9l.6 1.6"/>
<path d="M151.5 239.5l-1.9 1.9M151.5 223.8l-1.9 1.9M151.8 230.8a.97 .97 0 0 1 1.6-.4 3.2 3.2 0 0 1-1.3 3.8h-.6a2.35 2.35 0 0 1 .1-3zM152.7 238.7a.97 .97 0 0 1 1.5-.3 3.2 3.2 0 0 1-1.3 3.8h-.5a2.35 2.35 0 0 1 0-3.1zM152.7 223a.95 .95 0 0 1 .9-.5 .95 .95 0 0 1 .8 .5 3.5 3.5 0 0 1-1.5 3.5h-.5a2.32 2.32 0 0 1 0-3.1zM153.9 234.2l.7-2.7 .5 2.1 1.5-2.1-.7 2.7M154.8 226.5l.7-2.7 .5 2.1 1.5-2.1-.7 2.7M160.1 234h2.6M160.7 231.9h2.5M161 226.3h2.5M161.5 239.9h2.6M161.5 224.2h2.6"/>
<path d="M162.4 230.2l-.9 3.4M163.3 238.2l-1 3.4M163.3 222.5l-1 3.4M164.9 231l1-.8-1.1 4M165.8 238.9l.9-.7-1 4M165.8 223.3l.9-.8-1 4M168.3 230.2a.89 .89 0 0 1-.8 1.3 .89 .89 0 0 1 .8-1.3 1.25 1.25 0 0 0 1.8 0l-3.6 4M168.5 233.1l.6-.2a.89 .89 0 0 1-.7 1.3l-.2-.4zM169.1 238.2a.89 .89 0 0 1-.7 1.3 .89 .89 0 0 1 .7-1.3 1.25 1.25 0 0 0 1.9 0l-3.7 4M169.1 222.5a.85 .85 0 0 1 0 .9 .85 .85 0 0 1-.7 .4 .85 .85 0 0 1-.1-.9 .85 .85 0 0 1 .8-.4 1.25 1.25 0 0 0 1.9 0l-3.7 4M169.4 225.3l.6-.1a.85 .85 0 0 1 0 .9 .85 .85 0 0 1-.8 .4l-.2-.4zM176.5 222.2l.1-.2a.95 .95 0 0 1 .7-.7 .95 .95 0 0 1 1 .3 1.87 1.87 0 0 1-.8 1.7l-1.9 1.9h2"/>
<path d="M176.6 230.7l.1-.2a1.03 1.03 0 0 1 1.5-.6 1.16 1.16 0 0 1-.2 1.4l-2.4 2.5h2M177.1 237.9h1.6l-1.3 1.5h.4l.3 .2a1.78 1.78 0 0 1-1.6 2.3l-.4-.2-.1-.6M185 223h1.1a1.07 1.07 0 0 0 .8-1.5l-.3-.2h-1.1l-1 3.5M185.5 231.5h1.1a.94 .94 0 0 0 .8-.7 .94 .94 0 0 0-.3-1h-1.2l-.9 3.5M185.9 223l.4 1.8M186.4 231.5l.3 1.8M188.2 222l.8-.7-1 3.5M188.6 230.4l.8-.6-.9 3.5M190.9 229.8h1.8l-2.2 3.5M192 221.3h-1.3l-.5 1.5a.88 .88 0 0 1 1.4 .2 1.39 1.39 0 0 1-.3 1.4 1.39 1.39 0 0 1-1.5 .2l-.1-.5M192.4 224.6l-.1 .2-.1-.2 .2-.1a.83 .83 0 0 1-.4 1M192.9 233.1l-.2 .2v-.2l.1-.2a.9 .9 0 0 1-.4 1.1"/>
<path d="M193.9 223h1.1a1.02 1.02 0 0 0 .8-1.5l-.3-.2h-1.1l-1 3.5M194.4 231.5h1.1a1.07 1.07 0 0 0 .8-1.6l-.4-.1h-1.1l-1 3.5M194.8 223l.4 1.8M195.2 231.5l.4 1.8M197 222l.8-.7-.9 3.5M197.5 230.4l.8-.6-.9 3.5M200 229.9a.74 .74 0 0 0-.1 1.2 1.11 1.11 0 0 1 1 1.4 1.11 1.11 0 0 1-1.4 .8l-.4-.2a1.57 1.57 0 0 1 1.6-2 .99 .99 0 0 0 .6-1.2l-.4-.1zM200.8 221.8v-.3l-.6-.2a2.93 2.93 0 0 0-1.4 3l.5 .5a1.42 1.42 0 0 0 1-2l-.3-.2a1.24 1.24 0 0 0-1.2 1M129.5 242l-.1 .2-.1-.2 .2-.2a1.05 1.05 0 0 1-.5 1.1M130.4 254.9l-.1-.6-.3-.4a1.9 1.9 0 0 0-1.9 1.5 2.18 2.18 0 0 0 .3 2.5 1.51 1.51 0 0 0 1.5-1M131.8 255.3h.4a1.1 1.1 0 0 1 .3 1.5 1.48 1.48 0 0 1-1.4 1.1l-.4-.4v-.3l.7-2.9 .6-.4h.4l.1 .2a1.27 1.27 0 0 1-1.1 1.3l-.3 .4M133.5 256.4h1.7a.71 .71 0 0 0 0-.8 .71 .71 0 0 0-.7-.3 1.92 1.92 0 0 0-1 2.4l.3 .2h.4l.7-.6"/>
<path d="M136.3 256l.9-.7 .5 .1v.6l-.5 1.9M136.5 255.3l-.7 2.6M137.7 256l.9-.7 .5 .1v.6l-.5 1.9M140.3 255.8l.8-.5h.4a1.64 1.64 0 0 1-.7 2.6h-.5a1.13 1.13 0 0 1-.3-1.5zM144.6 240.8h-2.2l2.2-2.6-1.1 4M144.6 255.8l-.4-.5a1.65 1.65 0 0 0-1.4 2.4l.2 .2h.5l.7-.6M144.8 255.3l-.9 3-.3 .6a.78 .78 0 0 1-1.1 .2M145.4 242l-.2 .2-.1-.2 .2-.2a1.19 1.19 0 0 1-.4 1.1M145.9 255.3l-.5 2.4 .2 .2h.4l1-.7M147.5 255.3l-.7 2.6M148.5 255.8l.7-.5h.4a1.6 1.6 0 0 1 .3 1.7 1.6 1.6 0 0 1-1.4 .9 1.45 1.45 0 0 1 0-2.1zM150.3 240.7l.6 1.5"/>
<path d="M152.7 255.8l-.3-.5a1.6 1.6 0 0 0-1.5 .9 1.6 1.6 0 0 0 .3 1.7h.4l.8-.6M152.9 255.3l-.8 3a1.14 1.14 0 0 1-1.3 .9l-.2-.1M153.8 256.4a.79 .79 0 0 1 .8-.4 .79 .79 0 0 1 .6 .8 1.34 1.34 0 0 1-1.4 1.1l-.3-.4M154.1 255.3l-.8 2.6M154.8 242.2l.7-2.7 .5 2.1 1.5-2.1-.7 2.7M155.9 255.3l-.7 2.6M161 242h2.5M169.4 241l.6-.2a.89 .89 0 0 1-.8 1.4l-.2-.4zM177.8 262.6a.93 .93 0 0 0 0 1.4 1.26 1.26 0 0 1 1.1 1.5 1.26 1.26 0 0 1-1.7 .9l-.3-.1a1.72 1.72 0 0 1 1.7-2.3 1.21 1.21 0 0 0 .7-1.4l-.4-.1zM178.1 271.2l.9-.8-1.1 4"/>
</g>
<text font-size="10.9" x="103.1" y="288.7">ГУИР.468331.002</text>
<text font-size="7.9" x="73" y="292.5">Дата</text>
<g font-size="7.5">
<text x="174.6" y="27.5">11</text>
<text x="111.5" y="139.7">MOC3020M 60мА 400В</text>
<text x="110.8" y="147.5">CPC1035N 2мА 1B</text>
<text x="110.4" y="163.7">Разъем</text>
<text x="128.1" y="163.3">DS-213</text>
</g>
<g font-size="7.1">
<text x="58.6" y="16.2">Обозначение</text>
<text x="124.5" y="15.9">Наименование</text>
<text x="172.5" y="15.9">Кол.</text>
<text x="185.6" y="13.1">Приме-</text>
<text x="25.4" y="21.2" transform="rotate(-90 25.4 21.2)">Формат</text>
<text x="31.4" y="20.1" transform="rotate(-90 31.4 20.1)">Зона</text>
<text x="39.2" y="20.1" transform="rotate(-90 39.2 20.1)">Поз.</text>
<text x="185.2" y="27.2">X1-X11</text>
<text x="183.8" y="82.9">С13-С16</text>
<text x="188.4" y="107.2">DD1</text>
<text x="188" y="147.5">U3</text>
<text x="190.1" y="163">XS1</text>
<text x="189.1" y="194.7">R9</text>
<text x="187.7" y="202.1">R10</text>
<text x="183.1" y="218.7">R12-R14</text>
<text x="183.1" y="242.7">R19-R21</text>
<text x="111.5" y="267.4">L-914ET</text>
<text x="183.8" y="267.4">HL1-HL8</text>
<text x="111.8" y="275.9">L-914GT</text>
<text x="189.8" y="275.9">HL9</text>
<text x="193" y="283.3">Лист</text>
<text x="163" y="297.4">Формат А4</text>
</g>
<g font-size="6.6">
<text x="186.6" y="58.9">С1-С8</text>
<text x="189.4" y="91">С17</text>
<text x="185.2" y="185.9">R1-R8</text>
<text x="187.7" y="210.3">R11</text>
</g>
<g font-size="5.7">
<text x="185.9" y="18">чание</text>
<text x="30.7" y="297.4">8</text>
</g>
<text font-size="5.1" x="37.6" y="290.9">№</text>
<g font-size="4.8">
<text x="20.4" y="290.6">Изм</text>
<text x="28.6" y="290.6">Кол.</text>
</g>
<g font-size="4.4">
<text x="29.3" y="3.6">ВЫПОЛНЕНО В СТУДЕНЧЕСКОЙ ВЕРСИИ ПРОГРАММЫ AUTODESK</text>
<text x="206.5" y="73" transform="rotate(90 206.5 73)">ВЫПОЛНЕНО В СТУДЕНЧЕСКОЙ ВЕРСИИ ПРОГРАММЫ AUTODESK</text>
<text x="3.5" y="224.2" transform="rotate(-90 3.5 224.2)">ВЫПОЛНЕНО В СТУДЕНЧЕСКОЙ ВЕРСИИ ПРОГРАММЫ AUTODESK</text>
<text x="180.6" y="293.6" transform="rotate(-180 180.6 293.6)">ВЫПОЛНЕНО В СТУДЕНЧЕСКОЙ ВЕРСИИ ПРОГРАММЫ AUTODESK</text>
</g>
</svg>
